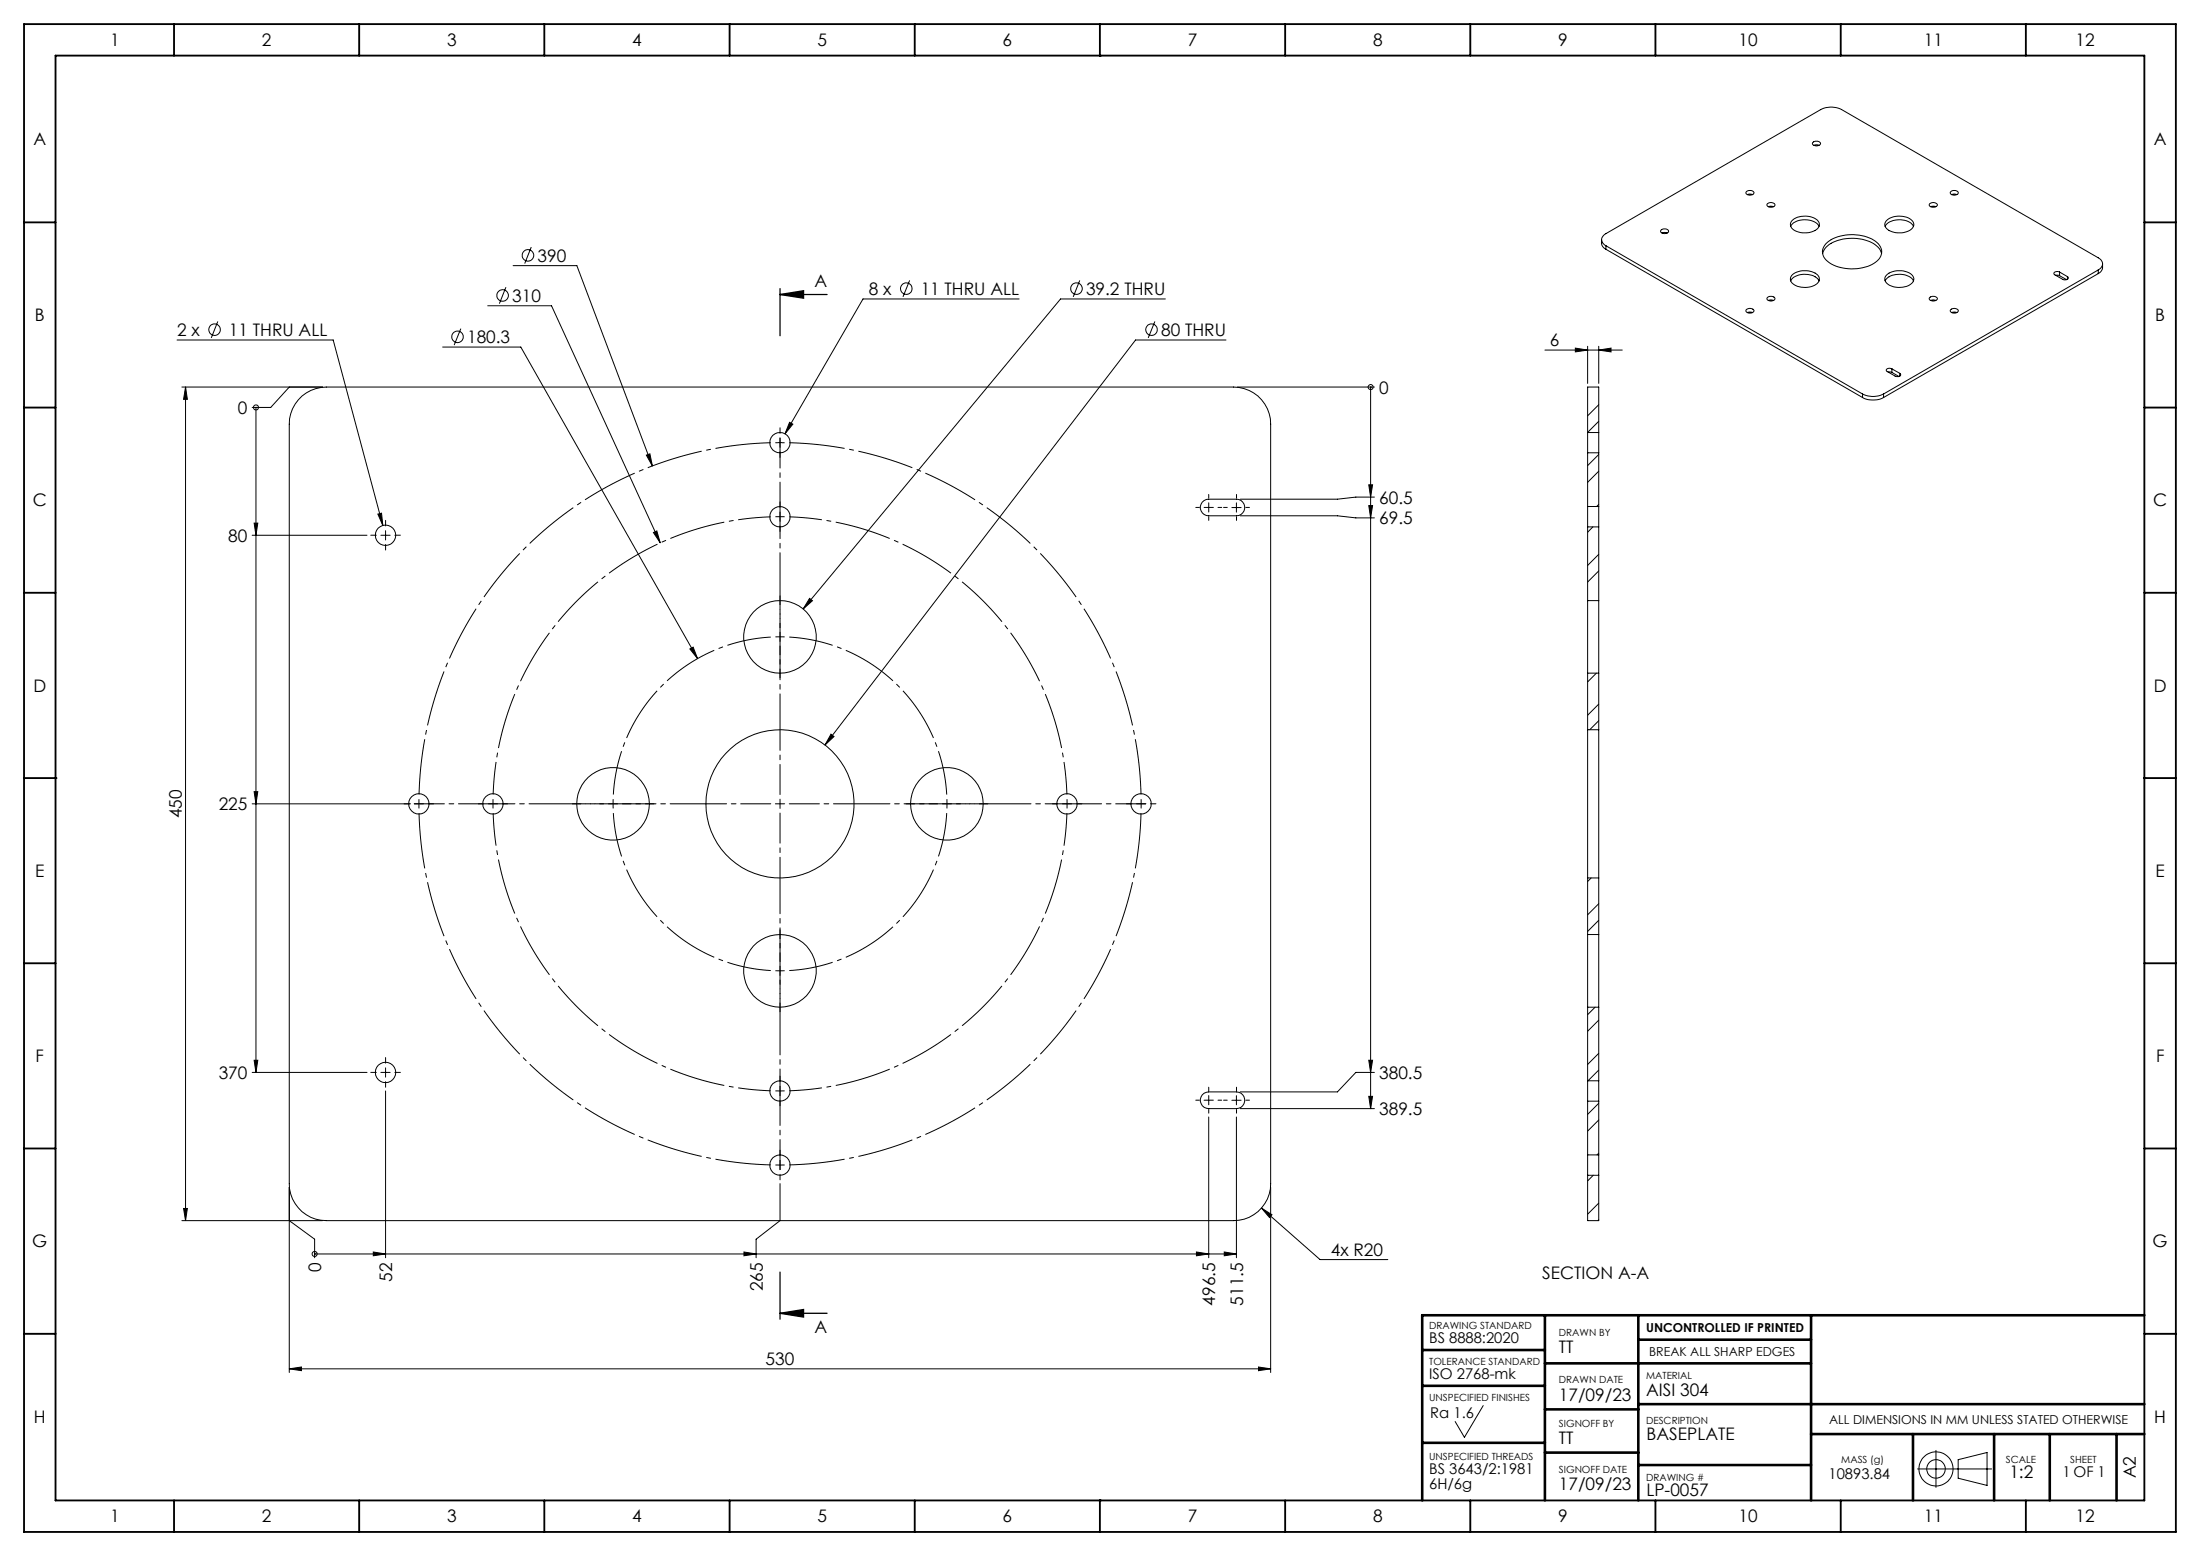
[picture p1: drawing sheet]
<svg xmlns="http://www.w3.org/2000/svg" width="594mm" height="420mm" viewBox="0 0 594 420" stroke-linecap="round" stroke-linejoin="round" font-family="sans-serif">
<g fill="none" stroke="#000" stroke-width=".27">
<path d="M489.5 38.4a1.22 1.22 0 0 1 2 .5 1.35 1.35 0 0 1-2.2-.1zM489.8 39.2l.6-.1 .7 .1M471.5 51.7a1.2 1.2 0 0 1 2 .5 1.31 1.31 0 0 1-2.1-.1zM471.8 52.5l.7-.1 .7 .1M477.2 55a1.36 1.36 0 0 1 2 .3 1.26 1.26 0 0 1-2.1 0zM477.4 55.8l.8-.1 .7 .1M483.9 59.5a5.4 5.4 0 0 1 7.2 .4 2.02 2.02 0 0 1-1.9 2.7 5.2 5.2 0 0 1-5.6-1.3l-.2-.9zM509.3 59.6a5.4 5.4 0 0 1 7.2 .2 1.89 1.89 0 0 1-1.6 2.7 5.2 5.2 0 0 1-5.9-1.3l-.1-.7zM521 55a1.41 1.41 0 0 1 2.1 .3 1.29 1.29 0 0 1-2.2 0zM521.3 55.8l.7-.1 .7 .1M526.7 51.7a1.2 1.2 0 0 1 2 .5 1.31 1.31 0 0 1-2.1-.1zM526.9 52.5l.7-.1 .8 .1"/>
<path d="M136.6 77.5l-1.8 4.5M138.5 71.7h17.3l20.3 54.1M143.4 66.7l-1.7 4.4M245.6 75.7l-1.8 4.4M291.5 75.7l-1.7 4.4M432.4 64.7l.1 1.5 .4 .6 .7 .5M433.6 66.3a1.73 1.73 0 0 1-1.2-1.6 1.73 1.73 0 0 1 1.2-1.6l58-33.5a6.2 6.2 0 0 1 5.6 0l69.3 40a1.73 1.73 0 0 1 1.2 1.6 1.73 1.73 0 0 1-1.2 1.7M433.6 66.3l69.3 40M433.6 66.3v1M433.6 67.3l69.3 40M448.5 62.1a1.2 1.2 0 0 1 2 .5 1.31 1.31 0 0 1-2.2-.2zM448.7 62.9l.7-.2 .7 .2"/>
<path d="M483.5 75.8a5 5 0 0 1 6.2-1.3l1 .7 .4 .6M483.5 61.1a4.9 4.9 0 0 1 6-1.4l1.1 .6 .5 .8M484 74.1a5.6 5.6 0 0 1 7 .4 1.85 1.85 0 0 1-1.5 2.7 5.1 5.1 0 0 1-6-1.3l-.1-1zM492.1 68.5a5.7 5.7 0 0 1 4.8-3.8 11.1 11.1 0 0 1 10.3 2.1l.8 1.7M493 65.7a11.7 11.7 0 0 1 12.3-1.2 3.9 3.9 0 0 1 2.6 4.3 6.7 6.7 0 0 1-5.7 3.6 10.8 10.8 0 0 1-9.4-2.5 2.95 2.95 0 0 1 .2-4.2zM509 75.8a4.2 4.2 0 0 1 4.5-1.7 3.8 3.8 0 0 1 3.1 1.7M509 61.1a5 5 0 0 1 6.2-1.3l.7 .4 .7 .9M509.4 74.2a5.6 5.6 0 0 1 7 .1 1.8 1.8 0 0 1-1.2 2.8 5.3 5.3 0 0 1-6.1-1.1l-.2-.9zM555.1 74.3l1 .1M556.1 73.4a.83 .83 0 0 0-1-.2 .83 .83 0 0 0-.5 .9l2.3 1.3a.82 .82 0 0 0 1 .2 .82 .82 0 0 0 .4-.8l-.1-.1M556.1 73.4l2.1 1.3M556.1 73.4v1"/>
<path d="M556.1 74.4l1.9 1.1M558.2 74.7v.7M566.5 72.9l-57.9 33.4M566.5 72.9v1M566.5 73.9l-57.9 33.4M567.7 71.2l-.1 1.5-.4 .6-.7 .6M47.8 91.8h42.2l13.4 50M58.8 86.8l-1.8 4.4M119.5 93.7h21.1l47.7 84.1M124.4 88.7l-1.8 4.5M131.7 82.5h17.2l29.4 64M275.2 80.7h-42.2l-21.1 36.4"/>
<path d="M311.8 86.8l-1.8 4.4M314.6 80.7h-28.3l-69.4 83.7M331 91.8h-24.4l-83.9 109.3M417.1 94.5h20.9M425.3 94l3.4 .5-3.4 .5zM428.7 93.5v10M431.7 94.5l3.3-.5v1zM431.7 93.5v10M471.5 83.6a1.41 1.41 0 0 1 2.1 .3 1.29 1.29 0 0 1-2.2 0zM471.8 84.4l.7-.2 .7 .2M477.2 80.3a1.2 1.2 0 0 1 2 .5 1.31 1.31 0 0 1-2.1-.2zM477.4 81.1l.8-.2 .7 .2"/>
<path d="M510.8 99.6a.97 .97 0 0 0-1.5 .4l2.4 1.5a.97 .97 0 0 0 1.5-.4l-.3-.3M510.8 99.6l2.1 1.2M510.8 99.6v.9M521 80.3a1.35 1.35 0 0 1 2.1 .3 1.29 1.29 0 0 1-2.2 0zM521.3 81.1l.7-.2 .7 .2M526.7 83.6a1.36 1.36 0 0 1 2 .3 1.26 1.26 0 0 1-2.1 0zM526.9 84.4l.7-.2 .8 .2M49.1 104.5h38M50.1 104.5v225M50.1 104.5l.5 3.3h-1zM69.1 110h.1M69.1 110v179.5"/>
<path d="M78.1 104.5l-5 5.5h-5M81.5 106.9a10.3 10.3 0 0 1 6.6-2.4h245a9.9 9.9 0 0 1 10 10v205a10 10 0 0 1-10 10h-245a9.9 9.9 0 0 1-10-10v-205a10 10 0 0 1 3.4-7.6zM209.3 119.5h2.5M210.6 118.2v2.5M213.2 114l.9 .5-2.2 2.6zM334.1 104.5h37M370.1 104.5h.1M370.1 104.5v194.7M428.7 116.8v5.4M428.7 116.8v-12.3h3v12.3M428.7 116.8h3M431.7 116.8v5.4"/>
<path d="M431.7 109.2l-3 3M431.7 113.7l-3 3M502.9 106.3a6.3 6.3 0 0 0 5.7 0M502.9 107.3a6.3 6.3 0 0 0 5.7 0M502.9 106.3v1M508.6 106.3v1M509.8 100.5h1M510.8 100.5l1.9 1.1M512.9 100.8v.7M102 138.8l1-.3 .4 3.3zM174.5 122.9l1-.4 .6 3.3zM324.6 135.5l1.1-.7 .7-.1h7.4a2.24 2.24 0 0 1 2.3 2.3 2.24 2.24 0 0 1-2.3 2.2h-7.4a2.26 2.26 0 0 1-2.1-1.3 2.26 2.26 0 0 1 .3-2.4z"/>
<path d="M332.6 137h2.5M333.8 135.7v2.5M334.9 139.2h26.2l5 .6h5M369.6 130.9h1l-.5 3.3zM369.6 136.5h1l-.5 3.3zM371.1 134.2h-5l-5 .5h-26.2M428.7 136.7v5.5M428.7 122.2v14.5M428.7 122.2h3M428.7 136.7h3M431.7 136.7v5.5M431.7 122.7l-3 3"/>
<path d="M431.7 136.2l-.6 .5M431.7 127.2l-3 3M431.7 122.2v14.5M68.1 144.5h31M68.6 141.2h1l-.5 3.3zM102.8 144.5h2.5M104.1 143.2v2.6M176.4 143.7l.9-.4 1 3.2zM428.7 142.2v19.9M428.7 142.2h3M430.1 142.2l-1.4 1.5M431.7 149.6l-3 3"/>
<path d="M431.7 154.1l-3 3M431.7 142.2v19.9M186.3 175.2l.8-.5 1.2 3.1zM218.6 161.5l.8 .7-2.5 2.2zM428.7 162.1v19.6M428.7 162.1h3M431.7 162.1v19.6M224.4 198.2l.8 .6-2.5 2.3zM428.7 197v40M428.7 181.7v15.3M428.7 197h3M428.7 181.7h3"/>
<path d="M431 181.7l-2.3 2.4M431.7 197v40M431.7 190.1l-3 3M431.7 194.5l-2.5 2.5M431.7 181.7v15.3M68.1 217h42.7M68.6 213.7h1l-.5 3.3zM428.7 237v15.3M428.7 237h3M429.6 237l-.9 .9M431.7 237v15.3M428.7 252.3v19.6"/>
<path d="M428.7 252.3h3M431.7 252.3v19.6M431.7 243.9l-3 3M431.7 248.4l-3 3M428.7 271.9v19.8M428.7 271.9h3M430.7 271.9l-2 2M431.7 275.4l-3 3M431.7 271.9v19.8M68.1 289.5h31M68.6 286.2h1l-.5 3.3zM102.8 289.5h2.5"/>
<path d="M104.1 294.5v45M104.1 288.2v2.5M324.6 295.5l.5-.4 1.3-.4h7.4a2.26 2.26 0 0 1 2.3 2.3 2.26 2.26 0 0 1-2.3 2.2h-7.4a2.29 2.29 0 0 1-2.1-1.3 2.29 2.29 0 0 1 .3-2.4zM332.6 297h2.5M333.8 295.8v2.4M334.9 299.2h36.2M369.6 286.2h1l-.5 3.3zM369.6 295.9h1l-.5 3.3zM371.1 289.5h-5l-5 5.2h-26.2M428.7 291.7v5.5M428.7 297.2h3M428.7 297.2v14.5"/>
<path d="M428.7 291.7h3M431.7 291.7v5.5M431.7 284.3l-3 3M431.7 288.8l-2.9 2.9M431.7 297.8l-3 3M431.7 297.2v14.5M210.6 319.5v10l-6.4 5v5M326.4 301.5v38M333.8 301.5v38M428.7 311.7v5.5M428.7 317.2v12.3h3v-12.3M428.7 317.2h3"/>
<path d="M428.7 311.7h3M430.2 317.2l-1.5 1.6M431.7 311.7v5.5M431.7 311.3l-.5 .4M431.7 302.3l-3 3M49.1 329.5h38M49.6 326.2h1l-.5 3.3zM78.1 320.5v50M78.1 329.5l6.8 5v5M84.9 338.5h.1M84.9 338.5h248.9M100.8 337.9l3.3 .6-3.3 .5z"/>
<path d="M200.9 337.9l3.3 .6-3.3 .5zM323 337.9l3.4 .6-3.4 .5zM330.6 337.9l3.2 .6-3.2 .5zM340.6 326.1l2.8 1.8-.6 .7zM340.6 326.1l15.8 13.9h18.3M343.1 320.5v50M431.7 324.7l-3 3M431.7 329.2l-.3 .3M78.1 369.5l3.3-.5v1zM78.1 369.5h265M339.8 369l3.3 .5-3.3 .5zM400.5 379.4l-5.1 8.6-2.5-4.3"/>
<path d="M517.7 396.5h20M522.7 391.5v10M528.7 394l7.8-1.9v8.8l-7.8-1.9z"/>
<circle cx="135.7" cy="79.8" r="1.56"/>
<circle cx="142.5" cy="68.9" r="1.56"/>
<circle cx="244.7" cy="77.9" r="1.55"/>
<circle cx="290.7" cy="77.9" r="1.55"/>
<circle cx="57.9" cy="89" r="1.55"/>
<circle cx="123.5" cy="90.9" r="1.55"/>
<circle cx="310.9" cy="89" r="1.55"/>
<circle cx="69.1" cy="110" r=".69"/>
<circle cx="210.6" cy="119.5" r="2.75"/>
<circle cx="370.1" cy="104.5" r=".68"/>
<circle cx="210.6" cy="139.5" r="2.75"/>
<circle cx="104.1" cy="144.5" r="2.75"/>
<circle cx="210.6" cy="171.9" r="9.8"/>
<circle cx="113.1" cy="217" r="2.75"/>
<circle cx="133.1" cy="217" r="2.75"/>
<circle cx="165.5" cy="217" r="9.8"/>
<circle cx="210.6" cy="217" r="20"/>
<circle cx="255.7" cy="217" r="9.8"/>
<circle cx="288.1" cy="217" r="2.75"/>
<circle cx="308.1" cy="217" r="2.75"/>
<circle cx="210.6" cy="262" r="9.8"/>
<circle cx="104.1" cy="289.5" r="2.75"/>
<circle cx="210.6" cy="294.5" r="2.75"/>
<circle cx="210.6" cy="314.5" r="2.75"/>
<circle cx="84.9" cy="338.5" r=".68"/>
<circle cx="522.7" cy="396.5" r="2.5"/>
<circle cx="522.7" cy="396.5" r="4.6"/>
</g>
<g fill="none" stroke="#000" stroke-width=".27" stroke-dasharray="15.2 1.3 1.3 1.3" stroke-linecap="butt">
<path d="M210.6 139.5h-1.2M210.6 139.5h1.3M210.6 171.9h-1.2M210.6 171.9h1.3M113.1 217v1.2M113.1 217v-1.3M133.1 217v1.2M133.1 217v-1.3M165.5 217l.1 1.2M165.5 217l.1-1.3M255.7 217v-1.3M255.7 217v1.2"/>
<path d="M288.1 217v-1.3M288.1 217v1.2M308.1 217v-1.3M308.1 217v1.2M210.6 262h1.3M210.6 262h-1.2M210.6 294.5h1.3M210.6 294.5h-1.2M210.6 314.5h1.3M210.6 314.5h-1.2"/>
</g>
<path d="M208.1 119.5a97.5 97.5 0 0 0-95 95M113.1 219.5a97.5 97.5 0 0 0 95 94.9M308.1 214.5a97.5 97.5 0 0 0-95-95M213.1 314.4a97.5 97.5 0 0 0 95-94.9" fill="none" stroke="#000" stroke-width=".27" stroke-dasharray="15.2 1.3 1.3 1.3" stroke-dashoffset=".2" stroke-linecap="butt"/>
<path d="M208.1 139.5a77.5 77.5 0 0 0-75 75M133.1 219.5a77.5 77.5 0 0 0 75 74.9M288.1 214.5a77.5 77.5 0 0 0-75-75M213.1 294.4a77.5 77.5 0 0 0 75-74.9" fill="none" stroke="#000" stroke-width=".27" stroke-dasharray="15.2 1.3 1.3 1.3" stroke-dashoffset="6.4" stroke-linecap="butt"/>
<path d="M208.1 172a45.1 45.1 0 0 0-42.5 42.5M165.6 219.5a45.1 45.1 0 0 0 42.5 42.5M255.6 214.5a45.1 45.1 0 0 0-42.5-42.5M213.1 262a45.1 45.1 0 0 0 42.5-42.5" fill="none" stroke="#000" stroke-width=".27" stroke-dasharray="15.2 1.3 1.3 1.3" stroke-dashoffset="3.3" stroke-linecap="butt"/>
<path d="M210.6 79.5l6.4-1v2zM210.6 79.5h12.7M210.6 77.9v12.7M210.6 354.5l6.4-1v2zM210.6 343.4v12.7M210.6 354.5h12.7" fill="none" stroke="#000" stroke-width=".35"/>
<g fill="none" stroke="#000" stroke-width=".27" stroke-dasharray="15.2 1.3 1.3 1.3">
<path d="M210.6 117v-1.5M210.6 122v1.5M210.6 139.5v-1.3M210.6 139.5v1.2M210.6 137v-1.5M323.9 137h-1M326.4 137h-1.3M326.4 137v1.2M326.4 137h1.2M326.4 137v-1.3M326.4 139.5v1M326.4 134.5v-1"/>
<path d="M328.9 137h1M331.4 137h-1M333.9 139.5v1M333.9 134.5v-1M336.4 137h1M101.6 144.5h-1.5M104.1 142v-1.5M104.1 147v1.5M106.6 144.5h1.5M210.6 142v1.5M210.6 171.9v-1.3M210.6 171.9v1.2"/>
<path d="M110.6 217h-1.5M113.1 217h-1.2M113.1 217h1.3M115.6 217h1.5M130.6 217h-1.5M133.1 217h-1.2M133.1 217h1.3M135.6 217h1.5M165.5 217h-1.2M165.5 217h1.3M210.6 217h1.3M210.6 217v-1.3"/>
<path d="M210.6 217h-1.2M210.6 217v1.2M255.7 217h1.2M255.7 217h-1.3M285.6 217h-1.5M288.1 217h1.3M288.1 217h-1.2M290.6 217h1.5M305.6 217h-1.5M308.1 217h1.3M308.1 217h-1.2M310.6 217h1.5"/>
<path d="M210.6 262v1.3M210.6 262v-1.2M101.6 289.5h-1.5M104.1 287v-1.5M104.1 292v1.5M106.6 289.5h1.5M210.6 294.5v1.2M210.6 294.5v-1.3M210.6 297v1.5M210.6 292v-1.5M323.9 297h-1M326.4 297h-1.3"/>
<path d="M326.4 297v1.2M326.4 297h1.2M326.4 297v-1.3M326.4 299.5v1M326.4 294.5v-1M328.9 297h1M331.4 297h-1M333.9 299.5v1M333.9 294.5v-1M336.4 297h1M210.6 314.5v1.2M210.6 314.5v-1.3"/>
<path d="M210.6 317v1.5M210.6 312v-1.5"/>
</g>
<path d="M208.1 217h-96.2M210.6 214.5v-96.3M210.6 219.5v96.2M213.1 217h96.3" fill="none" stroke="#000" stroke-width=".27" stroke-dasharray="15.2 1.3 1.3 1.3" stroke-dashoffset="7.1"/>
<path d="M210.6 169.4v-8.6M210.6 174.4v8.5M163 217h-8.5M168 217h8.6M253.2 217h-8.6M258.2 217h8.5M210.6 259.5v-8.5M210.6 264.5v8.6" fill="none" stroke="#000" stroke-width=".27" stroke-dasharray="15.2 1.3 1.3 1.3" stroke-dashoffset="12.9"/>
<g fill="none" stroke="#000" stroke-width=".5">
<path d="M6.5 6.5h581v407h-581zM15 15h564v390h-564zM47 6.5v8.5M97 6.5v8.5M147 6.5v8.5M197 6.5v8.5M247 6.5v8.5M297 15h.1M297 6.5v8.5M347 6.5v8.5M397 6.5v8.5M447 6.5v8.5"/>
<path d="M497 6.5v8.5M547 6.5v8.5M6.5 60h8.5M579 60h8.5M6.5 110h8.5M579 110h8.5M6.5 160h8.5M579 160h8.5M6.5 210h8.5M15 210h.1M579 210h.1M579 210h8.5"/>
<path d="M6.5 260h8.5M579 260h8.5M6.5 310h8.5M579 310h8.5M6.5 360h8.5M579 360h8.5M47 405v8.5M97 405v8.5M147 405v8.5M197 405v8.5M247 405v8.5M297 405h.1"/>
<path d="M297 405v8.5M347 405v8.5M397 405v8.5M447 405v8.5M497 405v8.5M547 405v8.5"/>
</g>
<g fill="none" stroke="#000" stroke-width=".7">
<path d="M417.1 355v50M442.3 355v50M489 355v50M579 355h-195v50M384 364.4h33.1M384 374.1h33.1M417.1 368h71.9M442.3 379h136.7M442.3 361.6h46.7M384 389.4h33.1M417.1 380.4h25.2M417.1 392.1h25.2"/>
<path d="M442.3 395.4h46.7M489 387.1h90M516.5 387.1v17.9M538.4 387.1v17.9M553.4 387.1v17.9M571.5 387.1v17.9"/>
</g>
<g fill="#000">
<path d="M210.6 79.5l6.4-1v2zM210.6 354.5l6.4-1v2z"/>
<path d="M431.7 94.5l3.3-.5v1zM425.3 94l3.4 .5-3.4 .5z"/>
<path d="M50.1 104.5l.5 3.3h-1zM49.6 326.2h1l-.5 3.3z"/>
<path d="M174.5 122.9l1.6 2.9-.6-3.3zM176.4 143.7l1.9 2.8-1-3.2zM186.3 175.2l2 2.6-1.2-3.1zM224.4 198.2l-1.7 2.9 2.5-2.3zM102 138.8l1.4 3-.4-3.3zM340.6 326.1l2.2 2.5 .6-.7zM213.2 114l-1.3 3.1 2.2-2.6zM218.6 161.5l-1.7 2.9 2.5-2.2z"/>
<path d="M68.6 141.2h1l-.5 3.3zM68.6 286.2h1l-.5 3.3zM68.6 213.7h1l-.5 3.3zM369.6 130.9h1l-.5 3.3zM369.6 136.5h1l-.5 3.3zM369.6 286.2h1l-.5 3.3zM369.6 295.9h1l-.5 3.3z"/>
<path d="M100.8 337.9l3.3 .6-3.3 .5zM200.9 337.9l3.3 .6-3.3 .5zM323 337.9l3.4 .6-3.4 .5zM330.6 337.9l3.2 .6-3.2 .5z"/>
<path d="M78.1 369.5l3.3-.5v1zM339.8 369l3.3 .5-3.3 .5z"/>
</g>
<g font-size="4.7">
<text x="29.7" y="12.4">1</text>
<text x="70.7" y="12.4">2</text>
<text x="120.7" y="12.4">3</text>
<text x="170.7" y="12.4">4</text>
<text x="220.7" y="12.4">5</text>
<text x="270.7" y="12.4">6</text>
<text x="320.7" y="12.4">7</text>
<text x="370.7" y="12.4">8</text>
<text x="420.7" y="12.4">9</text>
<text x="469.4" y="12.4">10</text>
<text x="519.4" y="12.4">11</text>
<text x="560.4" y="12.4">12</text>
<text x="9" y="39.2">A</text>
<text x="581.5" y="39.2">A</text>
<text x="145.1" y="70.6">390</text>
<text x="219.9" y="77.3">A</text>
<text x="138.3" y="81.5">310</text>
<text x="234.6" y="79.6">8 x</text>
<text x="248.6" y="79.6">11 THRU ALL</text>
<text x="293.2" y="79.6">39.2 THRU</text>
<text x="9.4" y="86.7">B</text>
<text x="581.9" y="86.7">B</text>
<text x="47.8" y="90.7">2 x</text>
<text x="61.8" y="90.7">11 THRU ALL</text>
<text x="126.1" y="92.6">180.3</text>
<text x="313.5" y="90.7">80 THRU</text>
<text x="418.4" y="93.5">6</text>
<text x="372.4" y="106.2">0</text>
<text x="64.2" y="111.7">0</text>
<text x="8.9" y="136.7">C</text>
<text x="372.4" y="135.9">60.5</text>
<text x="581.4" y="136.7">C</text>
<text x="372.4" y="141.5">69.5</text>
<text x="61.6" y="146.2">80</text>
<text x="9" y="186.7">D</text>
<text x="581.5" y="186.7">D</text>
<text x="49.1" y="220.8" transform="rotate(-90 49.1 220.8)">450</text>
<text x="59.1" y="218.7">225</text>
<text x="9.5" y="236.7">E</text>
<text x="582" y="236.7">E</text>
<text x="9.6" y="286.7">F</text>
<text x="582.1" y="286.7">F</text>
<text x="59.1" y="291.2">370</text>
<text x="372.4" y="291.2">380.5</text>
<text x="372.4" y="301">389.5</text>
<text x="8.7" y="336.7">G</text>
<text x="359.3" y="339">4x R20</text>
<text x="581.2" y="336.7">G</text>
<text x="86.7" y="343.3" transform="rotate(-90 86.7 343.3)">0</text>
<text x="105.9" y="345.9" transform="rotate(-90 105.9 345.9)">52</text>
<text x="416.4" y="345.1">SECTION A-A</text>
<text x="205.9" y="348.5" transform="rotate(-90 205.9 348.5)">265</text>
<text x="328.1" y="352.4" transform="rotate(-90 328.1 352.4)">496.5</text>
<text x="335.6" y="352.4" transform="rotate(-90 335.6 352.4)">511.5</text>
<text x="219.9" y="359.8">A</text>
<text x="420.9" y="365.1">TT</text>
<text x="206.7" y="368.5">530</text>
<text x="444.5" y="376.9">AISI 304</text>
<text x="420.9" y="378">17/09/23</text>
<text x="9.2" y="384.2">H</text>
<text x="420.9" y="389.8">TT</text>
<text x="444.6" y="388.7">BASEPLATE</text>
<text x="581.7" y="384.2">H</text>
<text x="542.5" y="398.9">1:2</text>
<text x="576.7" y="399.1" transform="rotate(-90 576.7 399.1)">A2</text>
<text x="420.9" y="402.2">17/09/23</text>
<text x="444.5" y="403.7">LP-0057</text>
<text x="29.7" y="410.9">1</text>
<text x="70.7" y="410.9">2</text>
<text x="120.7" y="410.9">3</text>
<text x="170.7" y="410.9">4</text>
<text x="220.7" y="410.9">5</text>
<text x="270.7" y="410.9">6</text>
<text x="320.7" y="410.9">7</text>
<text x="370.7" y="410.9">8</text>
<text x="420.7" y="410.9">9</text>
<text x="469.4" y="410.9">10</text>
<text x="519.4" y="410.9">11</text>
<text x="560.4" y="410.9">12</text>
</g>
<g font-size="4">
<text x="385.9" y="362.4">BS 8888:2020</text>
<text x="385.9" y="372.2">ISO 2768-mk</text>
<text x="386.2" y="382.8">Ra 1.6</text>
<text x="385.9" y="397.9">BS 3643/2:1981</text>
<text x="385.9" y="401.9">6H/6g</text>
<text x="493.7" y="399.2">10893.84</text>
<text x="556.9" y="398.7">1 OF 1</text>
</g>
<g font-size="3.3">
<text x="444.4" y="359.5">UNCONTROLLED IF PRINTED</text>
<text x="445.3" y="365.9">BREAK ALL SHARP EDGES</text>
<text x="493.9" y="384.3">ALL DIMENSIONS IN MM UNLESS STATED OTHERWISE</text>
</g>
<g font-size="2.7">
<text x="385.9" y="358.7">DRAWING STANDARD</text>
<text x="420.9" y="360.6">DRAWN BY</text>
<text x="385.9" y="368.5">TOLERANCE STANDARD</text>
<text x="420.9" y="373.2">DRAWN DATE</text>
<text x="444.4" y="372.2">MATERIAL</text>
<text x="385.9" y="378">UNSPECIFIED FINISHES</text>
<text x="420.9" y="385.2">SIGNOFF BY</text>
<text x="444.4" y="384.3">DESCRIPTION</text>
<text x="385.9" y="394.2">UNSPECIFIED THREADS</text>
<text x="497.1" y="394.9">MASS (g)</text>
<text x="541.6" y="394.9">SCALE</text>
<text x="559" y="394.9">SHEET</text>
<text x="420.9" y="397.5">SIGNOFF DATE</text>
<text x="444.4" y="399.7">DRAWING #</text>
</g>
</svg>
